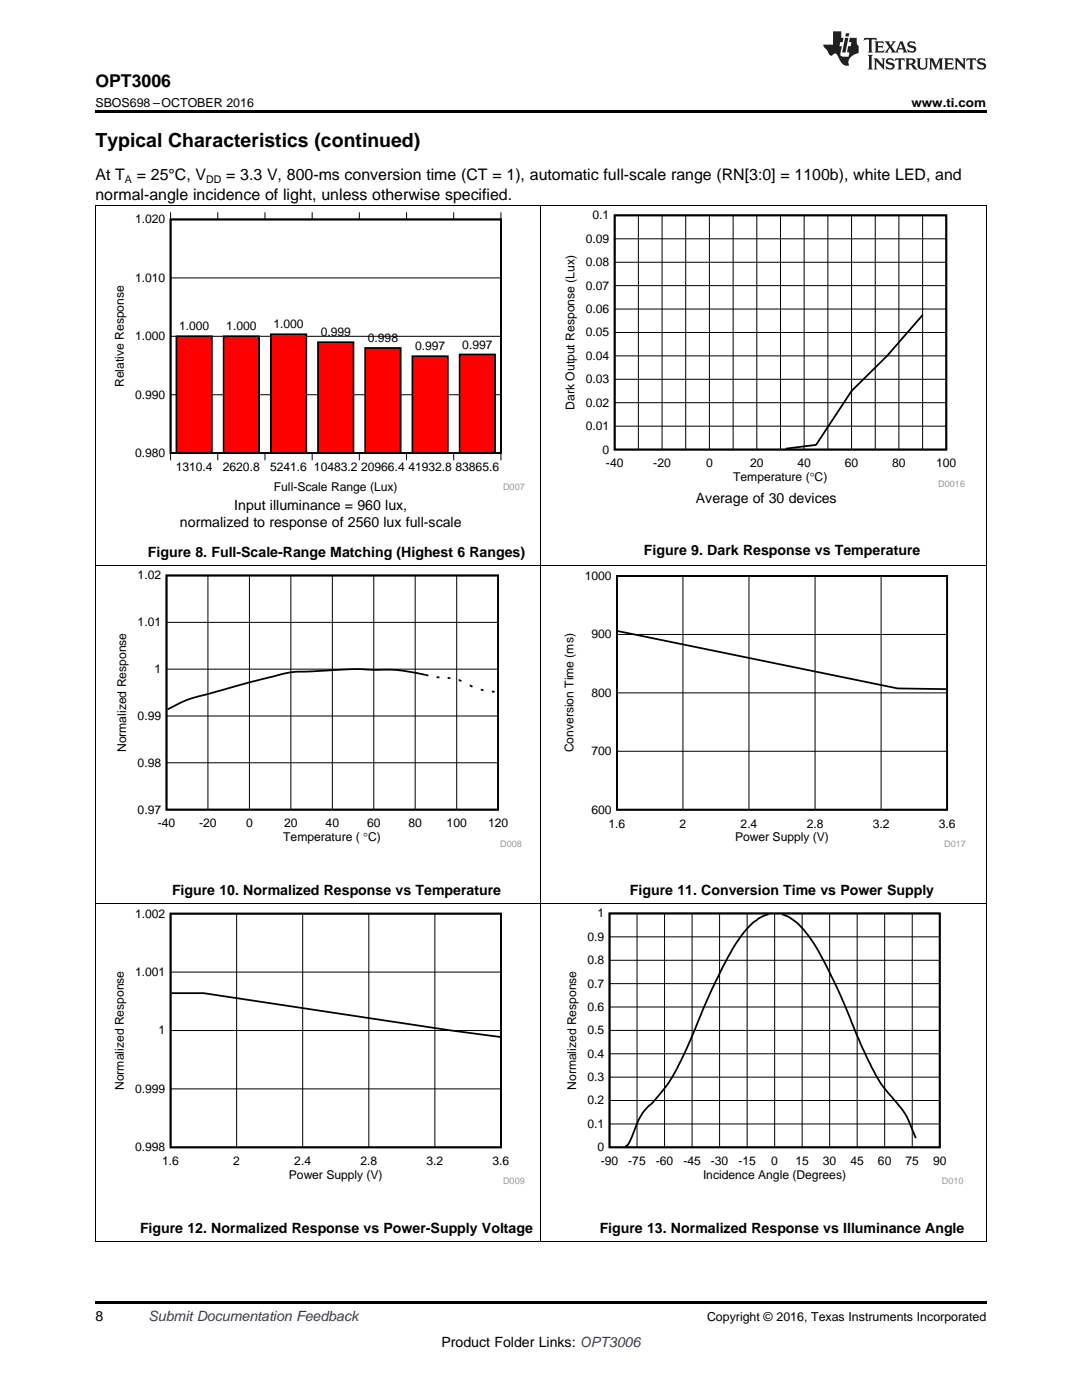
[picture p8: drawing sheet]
<svg xmlns="http://www.w3.org/2000/svg" width="216mm" height="279mm" viewBox="0 0 216 279" stroke-linecap="round" stroke-linejoin="round" font-family="sans-serif">
<path d="M19 247.7l.2 .1zM196.7 247.7l.1 .1zM19 259.7h177.8v.5h-177.8z" fill="#000"/>
<path d="M19.1 180.3v67.5M107.9 180.3v67.5M196.8 180.3v67.5M19 247.7h177.8" fill="none" stroke="#000" stroke-width=".2"/>
<path d="M22.4 181.4h82.2v55h-82.2z" fill-rule="evenodd" fill="#fff"/>
<path d="M34 182.3h66v46.7h-66zM34.2 198.2h6.4l49.5 7.5 9.7 1.2" fill="none" stroke="#000" stroke-width=".35"/>
<path d="M34 194h66M47.2 182.3v46.7M60.4 182.3v46.7M73.6 182.3v46.7M86.8 182.3v46.7M34 217.3h66M34 205.7h66" fill="none" stroke="#000" stroke-width=".2"/>
<path d="M112.6 181.4h79.6v55h-79.6z" fill-rule="evenodd" fill="#fff"/>
<path d="M121.6 182.3h65.9v46.7h-65.9zM153.4 182.5a10.2 10.2 0 0 0-5.8 4.7 112.1 112.1 0 0 0-9.5 19.6 41.2 41.2 0 0 1-6.6 11.7l-1.1 1.3a11.4 11.4 0 0 0-4 6.3 5.3 5.3 0 0 1-1.5 2.6l-.2 .1M156 182.5a10.8 10.8 0 0 1 5.5 4.5 92.9 92.9 0 0 1 8.4 17 72.7 72.7 0 0 0 6.3 12.8l2.2 2.6a16.5 16.5 0 0 1 4 6.9l.4 .8" fill="none" stroke="#000" stroke-width=".35"/>
<g fill="none" stroke="#000" stroke-width=".2">
<path d="M19.1 113v67.4M107.9 113v67.4M196.8 113v67.4M19 180.3h177.8M121.6 196.3h65.9M121.6 191.6h65.9M121.6 187h65.9M127.1 182.3v46.7M132.6 182.3v46.7M138.1 182.3v46.7M143.6 182.3v46.7M149.1 182.3v46.7"/>
<path d="M154.6 182.3v46.7M160.1 182.3v46.7M165.5 182.3v46.7M171 182.3v46.7M176.5 182.3v46.7M182 182.3v46.7M121.6 219.6h65.9M121.6 215h65.9M121.6 210.3h65.9M121.6 205.6h65.9M121.6 201h65.9M121.6 224.3h65.9"/>
</g>
<path d="M22.9 113.9h81.2v55.1h-81.2z" fill-rule="evenodd" fill="#fff"/>
<path d="M33.2 114.9h66.2v46.7h-66.2zM85.5 134.8l-1.4-.3a35.6 35.6 0 0 0-10.3-.8 105.3 105.3 0 0 0-13.2 .3 24.7 24.7 0 0 0-7.5 1.4l-10.4 2.8a29.6 29.6 0 0 0-9.3 3.4M87.1 135.1l.6 .1M89.3 135.3h.6M91.5 135.7l.6 .2M93.7 136.8l.6 .3M95.9 137.6l.6 .1M98.1 138l.6 .1" fill="none" stroke="#000" stroke-width=".35"/>
<path d="M41.5 114.9v46.7M49.8 114.9v46.7M58 114.9v46.7M66.3 114.9v46.7M74.6 114.9v46.7M82.8 114.9v46.7M91.1 114.9v46.7M33.2 133.5h66.2M33.2 124.2h66.2M33.2 152.2h66.2M33.2 142.9h66.2" fill="none" stroke="#000" stroke-width=".2"/>
<path d="M112.1 114h80.6v55h-80.6z" fill-rule="evenodd" fill="#fff"/>
<path d="M123.1 115h65.9v46.6h-65.9zM123.3 125.9l55.8 11.5 9.7 .1" fill="none" stroke="#000" stroke-width=".35"/>
<path d="M19.1 41.1v71.9M107.9 41.1v71.9M196.8 41.1v71.9M19 112.9h177.8M136.3 115v46.6M149.4 115v46.6M162.6 115v46.6M175.8 115v46.6M123.1 138.3h65.9M123.1 126.6h65.9M123.1 149.9h65.9" fill="none" stroke="#000" stroke-width=".2"/>
<path d="M22.4 42.4h82.2v56.1h-82.2z" fill-rule="evenodd" fill="#fff"/>
<path d="M34 43.8h66v46.6h-66z" fill="none" stroke="#000" stroke-width=".35"/>
<g fill="none" stroke="#000" stroke-width=".2">
<path d="M34 42.4v1.4h66v-1.4M34 55.5h66M43.5 42.4v1.4M52.9 42.4v1.4M62.3 42.4v1.4M71.7 42.4v1.4M81.1 42.4v1.4M90.5 42.4v1.4M34 78.8h66M34 67.1h66M34 91.9v-1.5h66v1.5M43.5 90.4v1.5"/>
<path d="M52.9 90.4v1.5M62.3 90.4v1.5M71.7 90.4v1.5M81.1 90.4v1.5M90.5 90.4v1.5"/>
</g>
<path d="M35.2 67.1h7.1v23.3h-7.1z" fill-rule="evenodd" fill="#f00"/>
<path d="M35.2 67.1h7.1v23.3h-7.1z" fill="none" stroke="#000" stroke-width=".35"/>
<path d="M44.6 67.1h7.1v23.3h-7.1z" fill-rule="evenodd" fill="#f00"/>
<path d="M44.6 67.1h7.1v23.3h-7.1z" fill="none" stroke="#000" stroke-width=".35"/>
<path d="M54 66.7h7.1v23.7h-7.1z" fill-rule="evenodd" fill="#f00"/>
<path d="M54 66.7h7.1v23.7h-7.1z" fill="none" stroke="#000" stroke-width=".35"/>
<path d="M63.5 68.3h7v22.1h-7z" fill-rule="evenodd" fill="#f00"/>
<path d="M63.5 68.3h7v22.1h-7z" fill="none" stroke="#000" stroke-width=".35"/>
<path d="M72.9 69.4h7.1v21h-7.1z" fill-rule="evenodd" fill="#f00"/>
<path d="M72.9 69.4h7v21h-7z" fill="none" stroke="#000" stroke-width=".35"/>
<path d="M82.3 71.1h7.1v19.3h-7.1z" fill-rule="evenodd" fill="#f00"/>
<path d="M82.3 71.1h7.1v19.3h-7.1z" fill="none" stroke="#000" stroke-width=".35"/>
<path d="M91.7 70.7h7.1v19.7h-7.1z" fill-rule="evenodd" fill="#f00"/>
<path d="M34 43.8h66v46.6h-66zM91.7 70.7h7.1v19.7h-7.1z" fill="none" stroke="#000" stroke-width=".35"/>
<path d="M112.3 42.1h80.2v55.1h-80.2z" fill-rule="evenodd" fill="#fff"/>
<path d="M122.6 43h66.2v46.7h-66.2zM184.1 62.9l-7.1 8.1-7.1 7-7.1 10.8-6 .7" fill="none" stroke="#000" stroke-width=".35"/>
<g fill="none" stroke="#000" stroke-width=".2">
<path d="M19 41.1h177.8M122.6 57h66.2M122.6 52.3h66.2M122.6 47.7h66.2M127.4 43v46.7M132.1 43v46.7M136.8 43v46.7M141.6 43v46.7M146.3 43v46.7M151 43v46.7M155.7 43v46.7M160.5 43v46.7"/>
<path d="M165.2 43v46.7M169.9 43v46.7M174.6 43v46.7M179.4 43v46.7M184.1 43v46.7M122.6 75.7h66.2M122.6 71h66.2M122.6 66.4h66.2M122.6 61.7h66.2M122.6 85.1h66.2M122.6 80.4h66.2"/>
</g>
<path d="M19 22h177.8v.5h-177.8z" fill="#000"/>
<g fill="#231f20">
<path d="M172.5 7.6l-.1 .5 .4-.2h.6v.1v2.1l-.2 .4h.9l-.2-.4v-2.1l.1-.1h.5l.5 .2-.2-.5zM174.5 8.3l.2 .3v1.5l-.2 .4h1.8l.2-.6a1.04 1.04 0 0 1-1.3 .2v-.7h.6l.3 .2v-.6l-.3 .2h-.6v-.6l.8-.1 .4 .3-.2-.5zM176.5 8.3l.9 1.1-.9 1.1h.8l-.2-.2 .4-.7 .5 .7-.2 .2h1.5l-.2-.2 .2-.4h.9l.1 .4-.2 .2h1l-.3-.3-.7-1.9h-.5l-.9 2-.8-1 .9-1h-.8l.1 .3-.4 .5-.3-.6 .1-.2zM179.7 8.6l.4 1h-.7zM181.3 8.4a.63 .63 0 0 0-.2 .7 .63 .63 0 0 0 .6 .4l.6 .2 .1 .2a.75 .75 0 0 1-.7 .4 .75 .75 0 0 1-.6-.5l.1 .7 .1-.1a1.11 1.11 0 0 0 1.5-.6 1.13 1.13 0 0 0-1.2-.8l-.1-.4a1.04 1.04 0 0 1 1.2 .2l-.2-.5-.2 .1-.4-.2zM173.2 10.9l.2 .4v2.2l-.2 .4h1l-.3-.4v-2.2l.3-.4zM174.3 11.6l.3 .4v1.5l-.3 .4h.8l-.2-.4v-1.3l1.5 1.7v-1.9l.2-.4h-.7l.2 .4v.9l-1.1-1.3zM177 11.8a.62 .62 0 0 0-.2 .7 .62 .62 0 0 0 .6 .4l.6 .1 .1 .3a.76 .76 0 0 1-.7 .3 .76 .76 0 0 1-.7-.4l.2 .7 .1-.1a1.11 1.11 0 0 0 1.5-.6 1.13 1.13 0 0 0-1.2-.8l-.1-.4a1.04 1.04 0 0 1 1.2 .2l-.2-.6-.2 .1-.5-.1zM178.7 11.6l-.2 .6a.61 .61 0 0 1 .8-.3v1.6l-.2 .4h.9l-.2-.4v-1.6a.63 .63 0 0 1 .7 .3l-.1-.6zM180.6 11.6l.3 .4v1.5l-.3 .4h1l-.2-.2-.1-.8 .6 .2a.76 .76 0 0 0 1.2 .7l-1-1a.58 .58 0 0 0 .6-.5 .58 .58 0 0 0-.5-.6zM181.4 11.9h.1a.45 .45 0 0 1 .5 .1 .45 .45 0 0 1 .1 .5l-.8 .2zM182.9 11.6l.2 .2a2.17 2.17 0 0 0 .3 1.9 .99 .99 0 0 0 1.6-.6v-1.1l.2-.4h-.7l.2 .2a1.92 1.92 0 0 1-.2 1.8 .6 .6 0 0 1-.9-.5v-1.1l.2-.4zM185.4 11.6l.2 .4v1.5l-.2 .4h.7l-.2-.4v-1.4l.8 1.8 .8-1.8v1.4l-.2 .4h.9l-.2-.4v-1.5l.2-.4h-.8l-.6 1.5-.6-1.5zM188.4 11.6l.2 .4v1.5l-.2 .4h1.8l.1-.6a1.04 1.04 0 0 1-1.2 .1v-.6h.5l.4 .2v-.6l-.4 .2h-.5v-.7h.8l.3 .3-.1-.6zM190.5 11.6l.2 .4v1.5l-.2 .4h.7l-.2-.4v-1.3l1.5 1.7v-1.9l.2-.4h-.7l.2 .4v.9l-1.1-1.3zM192.9 11.6l-.1 .6a.61 .61 0 0 1 .7-.3l.1 1.6-.3 .4h1l-.3-.4 .1-1.6a.63 .63 0 0 1 .7 .3l-.1-.6zM195.2 11.8a.62 .62 0 0 0-.2 .7 .62 .62 0 0 0 .6 .4l.6 .1 .1 .3a.76 .76 0 0 1-.7 .3 .76 .76 0 0 1-.6-.4l.1 .7 .1-.1a1.11 1.11 0 0 0 1.6-.6 1.13 1.13 0 0 0-1.3-.8l-.1-.4a1.04 1.04 0 0 1 1.2 .2l-.1-.6-.2 .1-.5-.1z"/>
<path d="M166.2 6.3v2.6h-1.9v.4l.8 .9a.91 .91 0 0 0 1 .8 .56 .56 0 0 1 .5-.3 .56 .56 0 0 1 .5 .3l.4 .8a1.53 1.53 0 0 0 1.9 1.2 1.54 1.54 0 0 1 1-2.1l.9-.3v-1.4a1.52 1.52 0 0 1-.4-1.6h-1.3l-.2 .8h.5l-.2 .8h-.5l-.1 1v.2l.4 .1-.2 .8a1.93 1.93 0 0 1-1.6-.3l.3-1.8h-.5l.2-.8h.4l.2-.8h-.4v-1.3zM168.6 7.6l-.6 2.9h.7l.6-2.9zM168.8 6.6l-.1 .7h.6l.2-.7z"/>
</g>
<text font-size="3.9" x="19" y="29.3">Typical Characteristics (continued)</text>
<text font-size="3.5" x="19" y="17.3">OPT3006</text>
<g font-size="3.2">
<text x="19" y="36">At T</text>
<text x="27.3" y="36">= 25°C, V</text>
<text x="45.1" y="36">= 3.3 V, 800-ms conversion time (CT = 1), automatic full-scale range (RN[3:0] = 1100b), white LED, and</text>
<text x="19" y="39.9">normal-angle incidence of light, unless otherwise specified.</text>
</g>
<g font-size="2.8">
<text x="46.7" y="101.8">Input illuminance = 960 lux,</text>
<text x="138.9" y="100.4">Average of 30 devices</text>
<text x="35.9" y="105.1">normalized to response of 2560 lux full-scale</text>
<text x="29.5" y="111.2">Figure 8. Full-Scale-Range Matching (Highest 6 Ranges)</text>
<text x="128.5" y="110.7">Figure 9. Dark Response vs Temperature</text>
<text x="34.3" y="178.6">Figure 10. Normalized Response vs Temperature</text>
<text x="125.7" y="178.6">Figure 11. Conversion Time vs Power Supply</text>
<text x="27.9" y="246">Figure 12. Normalized Response vs Power-Supply Voltage</text>
<text x="119.7" y="246">Figure 13. Normalized Response vs Illuminance Angle</text>
<text x="19" y="263.6">8</text>
<text x="88.1" y="268.9">Product Folder Links: OPT3006</text>
</g>
<text font-size="2.8" fill="#0000c8" x="29.6" y="263.6">Submit Documentation Feedback</text>
<g font-size="2.5">
<text x="19" y="21.4">SBOS698 –OCTOBER 2016</text>
<text x="181.9" y="21.4">www.ti.com</text>
<text x="141.1" y="263.6">Copyright © 2016, Texas Instruments Incorporated</text>
</g>
<g font-size="2.4">
<text x="26.9" y="44.6">1.020</text>
<text x="118.2" y="43.8">0.1</text>
<text x="116.9" y="53.1">0.08</text>
<text x="116.9" y="48.5">0.09</text>
<text x="26.9" y="56.3">1.010</text>
<text x="116.9" y="57.8">0.07</text>
<text x="35.7" y="65.9">1.000</text>
<text x="45.2" y="65.9">1.000</text>
<text x="54.6" y="65.5">1.000</text>
<text x="116.9" y="62.5">0.06</text>
<text x="26.9" y="67.9">1.000</text>
<text x="64" y="67.1">0.999</text>
<text x="73.4" y="68.3">0.998</text>
<text x="82.8" y="69.9">0.997</text>
<text x="92.2" y="69.6">0.997</text>
<text x="116.9" y="71.8">0.04</text>
<text x="116.9" y="67.1">0.05</text>
<text x="24.7" y="77.3" transform="rotate(-90 24.7 77.3)">Relative Response</text>
<text x="116.9" y="76.5">0.03</text>
<text x="26.9" y="79.6">0.990</text>
<text x="114.6" y="81.8" transform="rotate(-90 114.6 81.8)">Dark Output Response (Lux)</text>
<text x="116.9" y="81.2">0.02</text>
<text x="116.9" y="85.8">0.01</text>
<text x="26.9" y="91.2">0.980</text>
<text x="35.1" y="94">1310.4</text>
<text x="44.5" y="94">2620.8</text>
<text x="53.9" y="94">5241.6 10483.2 20966.4 41932.8 83865.6</text>
<text x="120.2" y="90.5">0</text>
<text x="120.9" y="93.3">-40</text>
<text x="130.4" y="93.3">-20</text>
<text x="140.9" y="93.3">0</text>
<text x="149.7" y="93.3">20</text>
<text x="159.1" y="93.3">40</text>
<text x="168.6" y="93.3">60</text>
<text x="178" y="93.3">80</text>
<text x="186.8" y="93.3">100</text>
<text x="54.7" y="98">Full-Scale Range (Lux)</text>
<text x="146.3" y="96.1">Temperature (qC)</text>
<text x="27.5" y="115.6">1.02</text>
<text x="116.7" y="115.7">1000</text>
<text x="27.5" y="125">1.01</text>
<text x="118" y="127.4">900</text>
<text x="30.8" y="134.3">1</text>
<text x="27.5" y="143.7">0.99</text>
<text x="118" y="139.1">800</text>
<text x="25.2" y="150.1" transform="rotate(-90 25.2 150.1)">Normalized Response</text>
<text x="27.5" y="153">0.98</text>
<text x="114.4" y="150.2" transform="rotate(-90 114.4 150.2)">Conversion Time (ms)</text>
<text x="118" y="150.7">700</text>
<text x="27.5" y="162.4">0.97</text>
<text x="31.5" y="165.1">-40</text>
<text x="39.8" y="165.1">-20</text>
<text x="49.1" y="165.1">0</text>
<text x="56.5" y="167.9">Temperature ( qC)</text>
<text x="56.7" y="165.1">20</text>
<text x="65" y="165.1">40</text>
<text x="73.2" y="165.1">60</text>
<text x="81.5" y="165.1">80</text>
<text x="89.1" y="165.1">100</text>
<text x="97.4" y="165.1">120</text>
<text x="118" y="162.4">600</text>
<text x="121.4" y="165.1">1.6</text>
<text x="135.6" y="165.1">2</text>
<text x="146.7" y="167.9">Power Supply (V)</text>
<text x="147.8" y="165.1">2.4</text>
<text x="161" y="165.1">2.8</text>
<text x="174.1" y="165.1">3.2</text>
<text x="187.3" y="165.1">3.6</text>
<text x="26.9" y="183.1">1.002</text>
<text x="119.2" y="183.1">1</text>
<text x="117.2" y="187.8">0.9</text>
<text x="26.9" y="194.8">1.001</text>
<text x="117.2" y="197.1">0.7</text>
<text x="117.2" y="192.4">0.8</text>
<text x="117.2" y="201.8">0.6</text>
<text x="31.6" y="206.5">1</text>
<text x="117.2" y="206.4">0.5</text>
<text x="117.2" y="215.8">0.3</text>
<text x="117.2" y="211.1">0.4</text>
<text x="24.7" y="217.5" transform="rotate(-90 24.7 217.5)">Normalized Response</text>
<text x="26.9" y="218.1">0.999</text>
<text x="115" y="217.5" transform="rotate(-90 115 217.5)">Normalized Response</text>
<text x="117.2" y="220.4">0.2</text>
<text x="117.2" y="225.1">0.1</text>
<text x="26.9" y="229.8">0.998</text>
<text x="32.4" y="232.5">1.6</text>
<text x="46.5" y="232.5">2</text>
<text x="58.7" y="232.5">2.4</text>
<text x="71.9" y="232.5">2.8</text>
<text x="85.1" y="232.5">3.2</text>
<text x="98.3" y="232.5">3.6</text>
<text x="119.2" y="229.8">0</text>
<text x="119.9" y="232.5">-90</text>
<text x="125.4" y="232.5">-75</text>
<text x="130.9" y="232.5">-60</text>
<text x="136.4" y="232.5">-45</text>
<text x="141.8" y="232.5">-30</text>
<text x="147.3" y="232.5">-15</text>
<text x="153.9" y="232.5">0</text>
<text x="158.7" y="232.5">15</text>
<text x="164.2" y="232.5">30</text>
<text x="169.7" y="232.5">45</text>
<text x="175.2" y="232.5">60</text>
<text x="180.7" y="232.5">75</text>
<text x="186.2" y="232.5">90</text>
<text x="57.6" y="235.3">Power Supply (V)</text>
<text x="140.3" y="235.3">Incidence Angle (Degrees)</text>
</g>
<g font-size="2.1">
<text x="24.9" y="36.6">A</text>
<text x="41.1" y="36.6">DD</text>
</g>
<g font-size="1.8" fill="#999">
<text x="100.4" y="97.8">D007</text>
<text x="187.2" y="97.1">D0016</text>
<text x="99.8" y="169">D008</text>
<text x="188.4" y="169">D017</text>
<text x="100.4" y="236.4">D009</text>
<text x="187.9" y="236.4">D010</text>
</g>
</svg>
